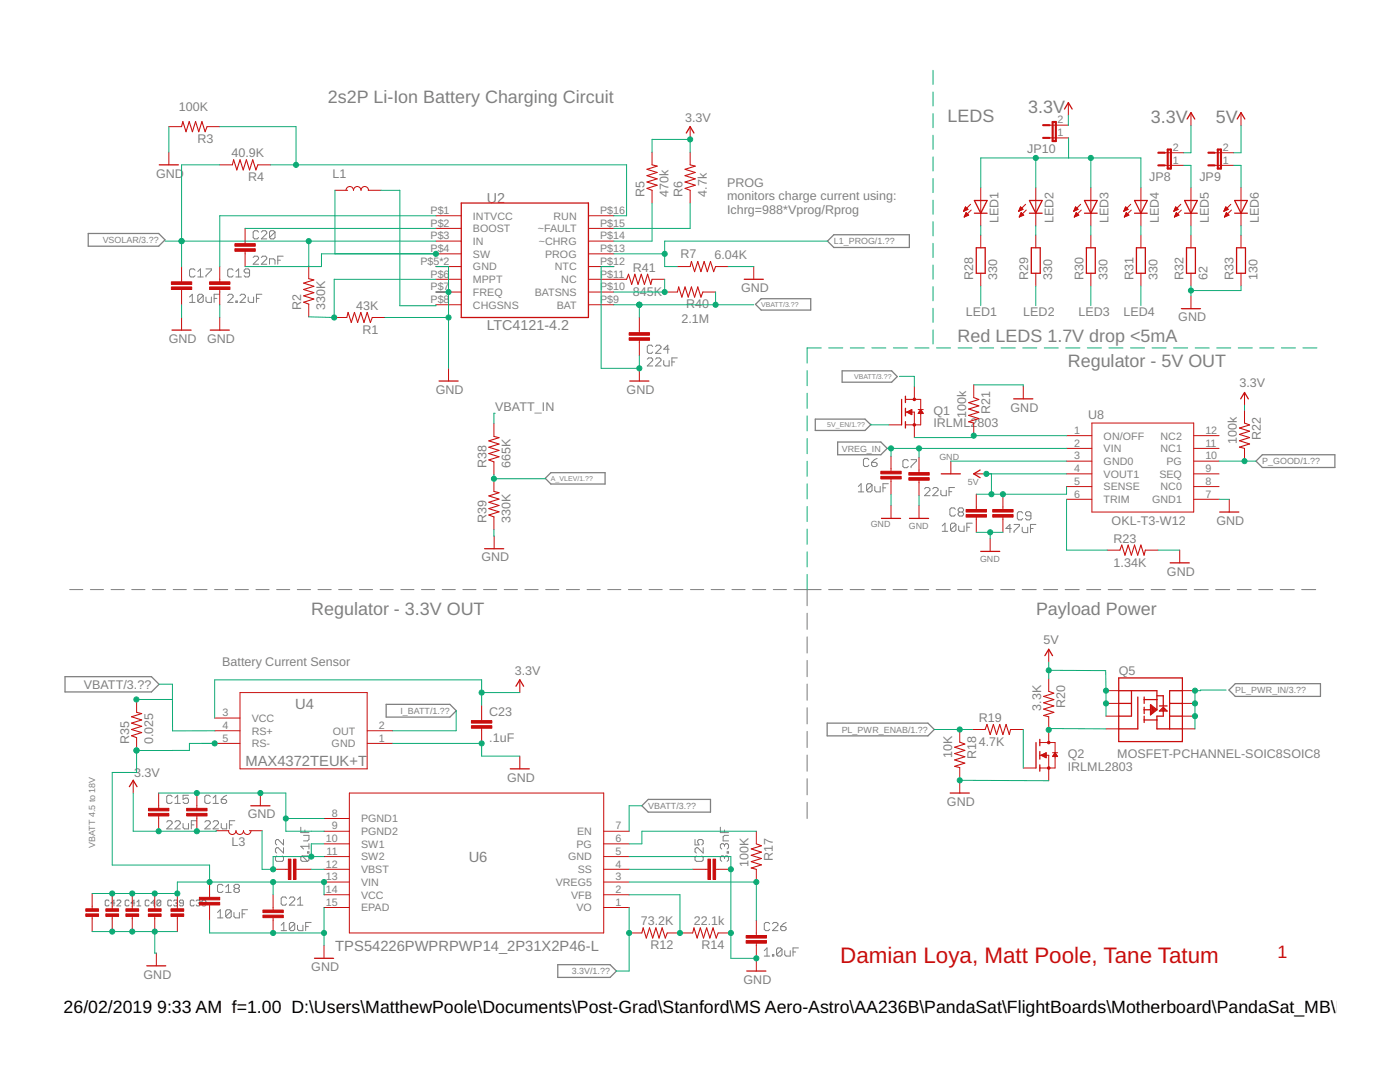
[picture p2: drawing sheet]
<svg xmlns="http://www.w3.org/2000/svg" width="279mm" height="216mm" viewBox="0 0 279 216" stroke-linecap="round" stroke-linejoin="round" font-family="sans-serif">
<g fill="none" stroke="#808080" stroke-width=".21">
<path d="M163.9 117.6h-2.8v3.3M165.4 117.6h2.8M169.7 117.6h2.8M173.9 117.6h2.8M178.2 117.6h2.8M182.5 117.6h2.8M186.8 117.6h2.8M191.1 117.6h2.8M195.4 117.6h2.8M199.7 117.6h2.8M204 117.6h2.8M208.3 117.6h2.8"/>
<path d="M212.6 117.6h2.8M216.9 117.6h2.8M221.2 117.6h2.8M225.4 117.6h2.8M229.7 117.6h2.8M234 117.6h2.8M238.3 117.6h2.8M242.6 117.6h2.8M246.9 117.6h2.8M251.2 117.6h2.8M255.5 117.6h2.8M259.8 117.6h2.8"/>
<path d="M161.1 122.4v3.2M161.1 127.1v3.2M161.1 131.8v3.2M161.1 136.5v3.2M161.1 141.2v3.2M161.1 145.9v3.3M161.1 150.7v3.2M161.1 155.4v3.2M161.1 160.1v3.2"/>
</g>
<g fill="none" stroke="#808080" stroke-width=".2">
<path d="M37.8 59.3l.6-.6v1.6M38.9 53.9l-.2-.2h-.6l-.3 .2v1.1l.3 .3h.6l.2-.3M39.5 55.3h1.1M39.5 54.2l.5-.5v1.6M40.6 59v1.1l-.3 .2h-.5l-.3-.2M40.6 59l-.3-.3h-.5l-.3 .3v1.1M40.6 59l-1.1 1.1M41.1 59.3v.8l.3 .2h.8v-1M41.1 53.7h1.1v.2l-1.1 1.1v.3M42.7 59.5h.6M43.8 58.7h-1.1v1.6M45.4 59l.3-.3h.6l.2 .3v.3l-1.1 1h1.1"/>
<path d="M46.5 53.9l-.2-.2h-.6l-.3 .2v1.1l.3 .3h.6l.2-.3M47.1 55.3h1.1M47.1 54.2l.5-.5v1.6M47.9 59l.3-.3h.5l.3 .3v.3l-1.1 1h1.1M49.5 59.3v.8l.3 .2h.8v-1M49.8 54.5h-.8l-.3-.3v-.3l.3-.2h.5l.3 .2v1.1l-.3 .3h-.5l-.3-.3M50.5 51.4l.3-.3h.5l.3 .3v.2l-1.1 1.1h1.1M51.2 59.5h.5M51.6 46.3l-.3-.3h-.5l-.3 .3v1.1l.3 .3h.5l.3-.3M52.2 51.4l.2-.3h.6l.2 .3v.2l-1 1.1h1M52.2 46.3l.2-.3h.6l.2 .3v.3l-1 1.1h1M52.3 58.7h-1.1v1.6"/>
<path d="M53.8 52.7v-1.1h.8l.3 .3v.8M54.9 46.3l-.3-.3h-.5l-.3 .3v1.1M54.9 46.3v1.1l-.3 .3h-.5l-.3-.3M54.9 46.3l-1.1 1.1M55.4 51.9h.6M56.5 51.1h-1.1v1.6M37.8 60.3h1.1M47.1 60.1h.2v.2h-.2zM129.2 71.7l.3-.3h.5l.3 .3v.2l-1.1 1.1h1.1M130.3 69.2l-.3-.3h-.5l-.3 .3v1l.3 .3h.5l.3-.3M130.8 71.7l.3-.3h.5l.3 .3v.2l-1.1 1.1h1.1M130.8 69.2l.3-.3h.5l.3 .3v.2l-1.1 1.1h1.1"/>
<path d="M132.5 71.9v.9l.2 .2h.8v-1.1M133.5 69.7h-1l.8-.8v1.6M134.1 72.2h.5M135.2 71.4h-1.1v1.6M171.3 97.1l.6-.6v1.6M171.3 98.1h1.1M173.4 91.7l-.3-.2h-.5l-.3 .2v1.1l.3 .3h.5l.3-.3M173.9 92.3h.9l.2 .2v.3l-.2 .3h-.6l-.3-.3zM174 96.8v1.1l-.2 .2h-.6l-.2-.2M174 96.8l-.2-.3h-.6l-.2 .3v1.1M174 96.8l-1 1.1M174.6 97.1v.8l.3 .2h.8v-1"/>
<path d="M175 91.5l-.5 .2-.6 .6M176.2 97.3h.6M177.3 96.5h-1.1v1.6M181.3 92l-.3-.3h-.5l-.3 .3v1.1l.3 .2h.5l.3-.2M181.8 91.7h1.1v.3l-1.1 1.1v.2M184.5 97.6l.3-.3h.5l.3 .3v.2l-1.1 1.1h1.1M186.1 97.6l.3-.3h.5l.3 .3v.2l-1.1 1.1h1.1M187.8 97.8v.8l.2 .3h.8v-1.1M189.4 98.1h.5M190.5 97.3h-1.1v1.6M13.9 117.6h2.6M18 117.6h2.7"/>
<path d="M22.2 117.6h2.6M26.3 117.6h2.6M30.4 117.6h2.7M34.6 117.6h2.6M38.7 117.6h2.6M42.8 117.6h2.6M46.9 117.6h2.7M51.1 117.6h2.6M55.2 117.6h2.6M59.3 117.6h2.7M63.5 117.6h2.6M67.6 117.6h2.6"/>
<path d="M71.7 117.6h2.7M75.9 117.6h2.6M80 117.6h2.6M84.1 117.6h2.6M88.2 117.6h2.7M92.4 117.6h2.6M96.5 117.6h2.6M100.6 117.6h2.7M104.8 117.6h2.6M108.9 117.6h2.6M113 117.6h2.7M117.2 117.6h2.6"/>
<path d="M121.3 117.6h2.6M125.4 117.6h2.6M129.5 117.6h2.7M133.7 117.6h2.6M137.8 117.6h2.6M141.9 117.6h2.7M146.1 117.6h2.6M150.2 117.6h2.6M154.3 117.6h2.7M158.5 117.6h2.6M188 104.9l.6-.5v1.6M188 106h1.1"/>
<path d="M190.7 101.6l-.3-.3h-.6l-.2 .3v1.1l.2 .3h.6l.3-.3M190.8 104.7v1l-.3 .3h-.5l-.3-.3M190.8 104.7l-.3-.3h-.5l-.3 .3v1M190.8 104.7l-1.1 1M191.3 104.9v.8l.3 .3h.8v-1.1M191.5 102.2l-.3-.3v-.3l.3-.3h.5l.3 .3v.3l-.3 .3M191.5 102.2l-.3 .2v.3l.3 .3h.5l.3-.3v-.3l-.3-.2M191.5 102.2h.5M193 105.2h.5M194 104.4h-1v1.6M201.8 105.5h-1.1l.8-.9v1.7M202.4 104.6h1.1v.3l-1.1 1.1v.3"/>
<path d="M204 105.2v.8l.3 .3h.8v-1.1M204.1 102.4l-.3-.3h-.5l-.3 .3v1.1l.3 .2h.5l.3-.2M205.7 105.5h.5M205.7 102.9h-.8l-.2-.2v-.3l.2-.3h.6l.2 .3v1.1l-.2 .2h-.6l-.2-.2M206.7 104.6h-1v1.7M34.4 159l-.3-.3h-.6l-.2 .3v1l.2 .3h.6l.3-.3M34.9 159.2l.6-.5v1.6M37.6 158.7h-1.1v.8l.6-.3h.3l.2 .3v.5l-.2 .3h-.6l-.3-.3M42 159l-.3-.3h-.6l-.2 .3v1l.2 .3h.6l.3-.3M42.5 159.2l.6-.5v1.6M44.2 159.5h.8l.2 .3v.2l-.2 .3h-.6l-.2-.3zM45.2 158.7l-.5 .3-.5 .5"/>
<path d="M21.8 179.8l-.2-.2h-.4l-.2 .2v.8l.2 .2h.4l.2-.2M23.3 179.8l.2-.2h.4l.2 .2v.2l-.8 .8h.8M25.8 179.8l-.2-.2h-.4l-.2 .2v.8l.2 .2h.4l.2-.2M27.3 180l.4-.4v1.2M29.8 179.8l-.2-.2h-.4l-.2 .2v.8l.2 .2h.4l.2-.2M32.1 179.8l-.2-.2h-.4l-.2 .2v.8M32.1 179.8v.8l-.2 .2h-.4l-.2-.2M32.1 179.8l-.8 .8M33.3 164l.2-.2h.6l.3 .2v.3l-1.1 1.1h1.1M34.2 179.8l-.1-.2h-.4l-.2 .2v.8l.2 .2h.4l.1-.2M34.6 179.8l.2-.2h.4l.2 .2-.2 .4M34.9 164l.3-.2h.5l.3 .2v.3l-1.1 1.1h1.1"/>
<path d="M34.9 160.3h1.1M36.5 164.3v.8l.3 .3h.8v-1.1M38.2 164.6h.5M38.8 179.8l-.2-.2h-.4l-.2 .2v.8l.2 .2h.4l.2-.2M39.1 179.8l.2-.2h.4l.2 .2-.2 .4M39.3 163.8h-1.1v1.6M40.9 164l.2-.2h.6l.3 .2v.3l-1.1 1.1h1.1M42.5 164l.3-.2h.5l.3 .2v.3l-1.1 1.1h1.1M42.5 160.3h1.1M44.2 164.3v.8l.2 .3h.8v-1.1M44.5 176.7l-.3-.2h-.5l-.3 .2v1.1l.3 .3h.5l.3-.3M45 178.1h1.1"/>
<path d="M45 177l.6-.5v1.6M45.8 164.6h.5M46.9 163.8h-1.1v1.6M47 177.3l-.3-.3v-.3l.3-.2h.5l.3 .2v.3l-.3 .3M47 177.3l-.3 .2v.3l.3 .3h.5l.3-.3v-.3l-.3-.2M47 177.3h.5M55.2 170.8l-.2 .2v.6l.2 .3h1.1l.3-.3v-.6l-.3-.2M56.6 167.5v1.1l-1.1-1.1h-.3l-.2 .3v.5l.2 .3M56.6 169.1v1.1l-1.1-1.1h-.3l-.2 .3v.6l.2 .2M57.2 179.3l-.3-.3h-.5l-.3 .3v1l.3 .3h.5l.3-.3M57.7 179.3l.3-.3h.5l.3 .3v.2l-1.1 1.1h1.1M59.4 179.5l.5-.5v1.6"/>
<path d="M60 165.1v1h1.7M60.3 170.8l-.3 .2v.6l.3 .3h1.1M60.3 170.8h1.1l.3 .2v.6l-.3 .3M60.3 170.8l1.1 1.1M60.6 166.7h1.1v.8l-.3 .3h-.8M60.9 165.6v.5M61.4 170h.3v.2h-.3zM61.7 168.3v1.1M61.7 168.9h-1.7l.6 .5M138.7 167.5v1.1h.8l-.3-.8 .3-.3h.6l.2 .3v.5l-.2 .3M139 170.8l-.3 .2v.6l.3 .3h1.1l.2-.3v-.6l-.2-.2M140.3 169.1v1.1l-1.1-1.1h-.2l-.3 .3v.6l.3 .2"/>
<path d="M143.8 165.1v1h1.6M144.6 171l-.3-.2h-.3l-.2 .2v.6l.2 .3M144.6 171l.3-.2h.2l.3 .2v.6l-.3 .3M144.6 168.6l-.3-.3h-.3l-.2 .3v.5l.2 .3M144.6 165.6v.5M144.6 168.6v.3M144.6 171v.3M144.6 168.6l.3-.3h.2l.3 .3v.5l-.3 .3M145.1 170h.3v.2h-.3zM145.4 166.7h-.8l-.3 .3v.8h1.1M22.9 180.2h-.7l.5-.6v1.2M26.9 180.2h-.7l.5-.6v1.2"/>
<path d="M27.3 180.8h.8M30.9 180.2h-.8l.6-.6v1.2M35 180.2h.2M35.2 180.2l.2 .2-.2 .4h-.4l-.2-.2M36.6 180.2h-.6l-.2-.2 .2-.4h.4l.2 .2v.8l-.2 .2h-.4l-.2-.2M39.5 180.2h.2M39.7 180.2l.2 .2-.2 .4h-.4l-.2-.2M40.5 180.2l-.2-.2 .2-.4h.4l.2 .2-.2 .4M40.5 180.2l-.2 .2 .2 .4h.4l.2-.2-.2-.4M40.5 180.2h.4M43.4 182.1l.6-.6v1.7M43.4 183.2h1.1"/>
<path d="M46.1 181.8v1.1l-.2 .3h-.6l-.3-.3M46.1 181.8l-.2-.3h-.6l-.3 .3v1.1M46.1 181.8l-1.1 1.1M46.7 182.1v.8l.3 .3h.8v-1.1M48.3 182.4h.6M49.4 181.5h-1.1v1.7M56.1 184.6l.5-.5v1.6M56.1 185.7h1.1M58.8 184.3v1.1l-.3 .3h-.5l-.3-.3M58.8 184.3l-.3-.2h-.5l-.3 .2v1.1M58.8 184.3l-1.1 1.1M59.4 184.6v.8l.2 .3h.9v-1.1"/>
<path d="M59.4 180.6h1.1M61 184.9h.6M62.1 184.1h-1.1v1.6M152.5 189.7l.6-.6v1.7M152.5 190.8h1.1M153.6 184.3l-.2-.2h-.6l-.3 .2v1.1l.3 .3h.6l.2-.3M154.2 190.5h.2v.3h-.2zM154.2 184.3l.2-.2h.6l.3 .2v.3l-1.1 1.1h1.1M155.8 184.9h.8l.3 .2v.3l-.3 .3h-.5l-.3-.3zM156.1 189.4v1.1l-.3 .3h-.5l-.3-.3M156.1 189.4l-.3-.3h-.5l-.3 .3v1.1M156.1 189.4l-1.1 1.1"/>
<path d="M156.6 189.7v.8l.3 .3h.8v-1.1M156.9 184.1l-.6 .2-.5 .6M158.3 189.9h.5M159.3 189.1h-1v1.7"/>
</g>
<g fill="none" stroke="#808080" stroke-width=".25">
<path d="M17.6 46.6h14.1l1.2 1.3-1.2 1.2h-14.1zM165.1 48.1l1.3-1.3h15.1v2.6h-15.1zM150.8 60.7l1.1-1.1h9.9v2.3h-9.9zM168.1 74h9.8l1.2 1.1-1.2 1.2h-9.8zM108.8 95.4l1.1-1.1h10.9v2.3h-10.9zM162.7 83.6h9.9l1.2 1.2-1.2 1.1h-9.9zM167.2 88.2h8.6l1.3 1.3-1.3 1.2h-8.6zM251.9 90.7h14.5v2.6h-14.5l-1.2-1.3zM13 135h17.2l1.5 1.5-1.5 1.6h-17.2zM245.3 137.7l1.2-1.3h17v2.6h-17zM77.1 140.5h12.7l1.3 1.3-1.3 1.3h-12.7zM165.1 144.3h20.1l1.3 1.3-1.3 1.2h-20.1z"/>
<path d="M128.1 160.8l1.3-1.3h12.4v2.6h-12.4zM111.3 192.5h10.5l1.2 1.3-1.2 1.2h-10.5z"/>
</g>
<g fill="none" stroke="#c90d0c" stroke-width=".21">
<path d="M36.2 25.3l.3-1 .6 2 .7-2 .6 2 .6-2 .7 2 .6-2 .6 2 .4-1M46.4 32.9l.2-1 .7 2 .6-2 .6 2 .7-2 .6 2 .6-2 .7 2 .4-1M130.1 32.9l1 .2-2 .7 2 .6-2 .7 2 .6-2 .6 2 .7-2 .6 1 .4M137.7 32.9l1 .2-2 .7 2 .6-2 .7 2 .6-2 .6 2 .7-2 .6 1 .4M61.6 55.6l1 .3-2 .6 2 .6-2 .7 2 .6-2 .6 2 .7-2 .6 1 .4M125.1 55.7l.3-1 .7 2 .6-2 .6 2 .7-2 .6 2 .6-2 .7 2 .2-1M135.2 58.3l.2-1 .7 2 .6-2 .7 2 .6-2 .6 2 .7-2 .6 2 .4-1M137.7 53.2l.3-1 .6 2 .7-2 .6 2 .6-2 .7 2 .6-2 .6 2 .4-1M69.2 63.4l.3-1.1 .6 2 .6-2 .7 2 .6-2 .6 2 .7-2 .6 2 .4-.9M194.3 79.3l1 .4-2 .6 2 .7-2 .6 2 .7-2 .6 2 .6-2 .7 1 .2M98.6 87.1l1 .2-2 .7 2 .6-2 .6 2 .7-2 .6 2 .6-2 .7 1 .4M98.6 98.1l1 .2-2 .7 2 .6-2 .6 2 .7-2 .6 2 .6-2 .7 1 .3"/>
<path d="M248.4 84.4l1 .4-2 .6 2 .6-2 .7 2 .6-2 .6 2 .7-2 .6 1 .3M223.5 109.8l.4-1 .6 2 .6-2 .7 2 .6-2 .7 2 .6-2 .6 2 .3-1M209.3 137.9l1 .4-2 .7 2 .6-2 .6 2 .7-2 .6 2 .6-2 .7 1 .2M27.3 142.1l1 .3-2.1 .6 2.1 .7-2.1 .6 2.1 .6-2.1 .7 2.1 .6-2.1 .6 1.1 .4M191.5 148.1l1.1 .4-2.1 .6 2.1 .6-2.1 .7 2.1 .6-2.1 .6 2.1 .7-2.1 .6 1 .3M196.6 145.6l.4-1.1 .6 2.1 .6-2.1 .7 2.1 .6-2.1 .7 2.1 .6-2.1 .6 2.1 .3-1M150.9 168.4l1.1 .4-2.1 .6 2.1 .6-2.1 .7 2.1 .6-2.1 .6 2.1 .7-2.1 .6 1 .3M128.1 186.2l.3-1.1 .6 2.1 .6-2.1 .7 2.1 .6-2.1 .6 2.1 .6-2.1 .7 2.1 .4-1M138.2 186.2l.3-1.1 .6 2.1 .7-2.1 .6 2.1 .6-2.1 .7 2.1 .6-2.1 .6 2.1 .4-1"/>
</g>
<g fill="none" stroke="#c90d0c" stroke-width=".2">
<path d="M33.7 30.4v2.5M33.7 25.3h2.5M41.3 25.3h2.6M43.9 32.9h2.5M51.5 32.9h2.5M66.8 38h2.6M69 38a.75 .75 0 0 1 .8-.8 .75 .75 0 0 1 .7 .8 .75 .75 0 0 1 .8-.8 .75 .75 0 0 1 .8 .8 .75 .75 0 0 1 .7-.8 .75 .75 0 0 1 .8 .8M73.5 38h2.5M130.1 30.4v2.5M130.1 38v2.5M137.7 25.3v2.5M137.7 30.4v2.5"/>
<path d="M137.7 38v2.5M195.7 37.5v7.6M206.7 37.5v7.6M209.4 27.5h3.9M209.4 25h3.9M213.2 20.5v2.5M217.7 37.5v7.6M227.7 37.5v7.6M232.4 33h3.8M232.4 30.5h3.8M237.7 22.5v2.5M237.7 37.5v7.6"/>
<path d="M242.4 33h3.8M242.4 30.5h3.8M247.7 22.5v2.5M247.7 37.5v7.6M36.2 53.2v3M36.2 57.8v3M43.9 53.2v3M43.9 57.8v3M48.9 45.6v3M48.9 50.1v3.1M61.6 53.1v2.5M87 43.1h5.1"/>
<path d="M87 45.6h5.1M87 48.1h5.1M87 50.7h5.1M87 53.2h5.1M87 55.7h5.1M87 58.3h5.1M117.4 43.1h5.1M117.4 45.6h5.1M117.4 48.1h5.1M117.4 50.7h5.1M117.4 53.2h5.1M117.4 55.7h7.7"/>
<path d="M117.4 58.3h5.1M130.1 55.7h2.6M132.7 58.3h2.5M135.2 53.2h2.5M140.3 58.3h2.5M142.8 53.2h2.6M150.4 53.2v2.5M192.3 42.1h.2M192.4 42h.4M192.4 41.8h.7M192.4 43.3h.1M192.5 41.7h.6"/>
<path d="M192.5 43.2h.3M192.5 43h.5M192.6 41.6h.4M192.6 41.5h.3M192.6 42.9h.7M192.6 41.4h.2M192.6 42.8h.6M192.7 41.3l.5 .5-.9 .4zM192.7 42.7h.4M192.7 42.6h.3M192.8 42.4h.1M193.3 42.9l-.5-.5-.4 .9"/>
<path d="M193.3 42.9l-.9 .4M193.7 40.8l-1.4 1.4M193.8 41.9l-1.4 1.4M195.7 46.9v2.5M195.7 54.5v2.6M203.3 42.1h.2M203.4 42h.4M203.4 41.8h.6M203.4 43.3h.1M203.5 41.7h.6M203.5 43.2h.3M203.5 41.6h.5"/>
<path d="M203.5 43h.5M203.6 41.5h.3M203.6 42.9h.7M203.6 42.8h.6M203.6 41.4h.2M203.7 41.3l.5 .5-.9 .4zM203.7 42.7h.4M203.7 42.6h.2M203.8 42.4h.1M204.3 42.9l-.5-.5-.4 .9M204.3 42.9l-.9 .4M204.7 40.8l-1.4 1.4"/>
<path d="M204.8 41.9l-1.4 1.4M206.7 46.9v2.5M206.7 54.5v2.6M214.3 42.1h.2M214.4 42h.4M214.4 41.8h.6M214.4 43.3h.1M214.5 41.7h.6M214.5 43.2h.2M214.5 41.6h.5M214.5 43h.5M214.6 41.5h.3"/>
<path d="M214.6 42.9h.7M214.6 41.4h.1M214.6 42.8h.6M214.7 41.3l.5 .5-.9 .4zM214.7 42.7h.4M214.7 42.6h.2M214.8 42.4h.1M215.3 42.9l-.5-.5-.4 .9M215.3 42.9l-.9 .4M215.7 40.8l-1.4 1.4M215.8 41.9l-1.4 1.4M217.7 46.9v2.5"/>
<path d="M217.7 54.5v2.6M224.3 42.1h.2M224.4 42h.3M224.4 41.8h.6M224.4 43.3h.1M224.5 41.7h.6M224.5 43.2h.2M224.5 41.6h.5M224.5 43h.5M224.6 41.5h.3M224.6 42.9h.7M224.6 41.4h.1"/>
<path d="M224.6 42.8h.6M224.6 41.3l.5 .5-.8 .4zM224.7 42.7h.3M224.7 42.6h.2M224.8 42.4h.1M225.3 42.9l-.5-.5-.4 .9M225.3 42.9l-.9 .4M225.7 40.8l-1.4 1.4M225.8 41.9l-1.4 1.4M227.7 46.9v2.5M227.7 54.5v2.6M234.3 42.1h.2"/>
<path d="M234.4 42h.3M234.4 41.8h.6M234.4 43.3h.1M234.4 41.7h.7M234.4 43.2h.3M234.5 41.6h.5M234.5 43h.5M234.5 41.5h.3M234.5 42.9h.8M234.6 41.4h.1M234.6 42.8h.6M234.6 41.3l.5 .5-.8 .4z"/>
<path d="M234.7 42.7h.3M234.7 42.6h.2M234.8 42.4h.1M235.3 42.9l-.5-.5-.4 .9M235.3 42.9l-.9 .4M235.6 40.8l-1.3 1.4M235.8 41.9l-1.4 1.4M237.7 46.9v2.5M237.7 54.5v2.6M237.7 59.1v2.5M244.3 42.1h.2M244.3 42h.4"/>
<path d="M244.4 41.8h.6M244.4 43.3h.1M244.4 41.7h.7M244.4 43.2h.3M244.5 41.6h.5M244.5 43h.5M244.5 41.5h.3M244.5 42.9h.8M244.6 41.4h.1M244.6 42.8h.6M244.6 41.3l.5 .5-.9 .4zM244.6 42.7h.4"/>
<path d="M244.7 42.6h.2M244.8 42.4h.1M245.3 42.9l-.5-.5-.4 .9M245.3 42.9l-.9 .4M245.6 40.8l-1.4 1.4M245.8 41.9l-1.4 1.4M247.7 46.9v2.5M247.7 54.5v2.6M36.2 63.4v2.5M43.9 63.4v2.5M61.6 60.7v2.5M66.7 63.4h2.5"/>
<path d="M74.3 63.4h2.5M87 60.8h5.1M89.5 73.5v2.5M117.4 60.8h5.1M127.6 63.4v3M127.6 67.9v3.1M127.6 73.5v2.5M180.7 79.7h3v5.1h-3M182.5 77.2v2.5M194.3 76.8v2.5M204.2 77v2.6M248.4 78.3v2.6"/>
<path d="M98.6 84.5v2.6M98.6 92.2v2.5M98.6 95.5v2.6M177.4 84.8h2.5M177.8 91v3M177.8 95.6v3M180.7 82.2h1.8v5.1M181 82.2l1-.5v1zM181 82.2h1M181.1 82.3h.9M181.3 82.1h.7M181.4 82.4h.6"/>
<path d="M181.5 82h.5M181.6 82.6h.4M181.8 81.8h.2M181.8 82.7h.2M183.2 81.7h1.1M183.3 82.4h.9M183.4 82.3h.7M183.4 91.2v3.1M183.4 95.8v3.1M183.4 82.2h.7M183.5 82.1h.5M183.6 82h.3"/>
<path d="M183.7 81.8h.1M183.7 81.7l.6 .8h-1.1zM189.8 92v2.6M194.3 94.6h2.5M194.3 84.4v2.5M194.8 98.6v3.1M200.2 98.6v3.1M212.9 86.9h5M212.9 89.5h5M212.9 92h5M212.9 94.6h5M212.9 97.1h5"/>
<path d="M212.9 99.6h5M217.9 84.4h20.3v17.8h-20.3zM238.2 86.9h5.1M238.2 89.5h5.1M238.2 92h5.1M238.2 94.6h5.1M238.2 97.1h5.1M238.2 99.6h5.1M245.3 99.6v2.6M248.4 81.9v2.5M248.4 89.5v2.5M98.6 103.1v2.6"/>
<path d="M98.6 107v2.5M177.8 100.9v2.5M183.4 100.9v2.5M194.8 103.2v3M197.6 107.5v2.5M200.2 103.2v3M221 109.8h2.5M228.6 109.8h2.5M235.4 109.8v2.5M27.3 139.6v2.5M47.9 138.2h25.4v15.2h-25.4zM103.7 135.7v2.5"/>
<path d="M209.3 129.6v2.5M209.3 135.4v2.5M220.7 137.8h2.6M236 137.8h2.5M26.6 155.7v2.5M27.3 147.2v2.5M31.7 158.2v3.1M39.3 158.2v3.1M42.8 148.3h5.1M42.8 145.8h5.1M42.8 143.3h5.1M52 158.2v2.6"/>
<path d="M69.7 158.2h50.8v28h-50.8zM73.3 148.3h5.1M73.3 145.8h5.1M96.1 140.7v3.1M96.1 145.3v3M103.7 150.9v2.5M191.5 145.6v2.5M191.5 153.2v5M194.1 145.6h2.5M201.7 145.6h2.5M204.2 153.2h2.6M207.5 150.7h1.8v5.1"/>
<path d="M207.5 148.2h3.1v5h-3.1M207.8 150.7l1-.5v1zM207.9 150.8h.9M207.9 150.6h.9M208.1 150.9h.7M208.2 150.5h.6M208.4 151h.4M208.4 150.4h.4M208.6 151.1h.2M208.6 150.3h.2M209.3 143v2.6M209.3 145.6v2.6"/>
<path d="M210.1 150.2h1M210.1 150.9h.9M210.2 150.8h.7M210.3 150.6h.6M210.4 150.5h.4M210.4 150.4h.3M210.5 150.3h.1M210.6 150.2l.5 .8h-1zM220.7 145.4h2.6M220.7 142.9h2.6M220.7 140.4h2.6M236 145.4h2.5"/>
<path d="M236 142.9h2.5M236 140.4h2.5M18.4 178.3v3.3M22.4 178.3v3.3M26.4 178.3v3.3M30.9 178.3v3.3M31.7 162.8v3.1M35.4 178.3v3.3M39.3 162.8v3.1M41.8 176v3M43.1 165.8h2.6M45.6 165.8a.74 .74 0 0 0 .8 .7 .74 .74 0 0 0 .7-.7 .75 .75 0 0 0 .7 .7 .75 .75 0 0 0 .8-.7 .75 .75 0 0 0 .8 .7 .75 .75 0 0 0 .7-.7"/>
<path d="M49.8 165.8h2.5M54.5 173.5h3.1M54.5 178.5v3.1M59.1 173.5h3M64.7 178.5h5M64.7 176h5M64.7 173.5h5M64.7 170.9h5M64.7 168.4h5M64.7 165.9h5M64.7 163.3h5M120.5 178.5h5.1"/>
<path d="M120.5 176h5.1M120.5 173.5h5.1M120.5 170.9h5.1M120.5 168.4h5.1M120.5 165.9h5.1M138.2 173.5h3.1M142.8 173.5h3.1M150.9 165.9v2.5M150.9 173.5v2.5M18.4 182.6v3.3M22.4 182.6v3.3M26.4 182.6v3.3"/>
<path d="M30.9 182.6v3.3M31.2 190.2v2.5M35.4 182.6v3.3M41.8 180.6v3M54.5 183.1v3.1M64.7 181.1h5M64.7 188.7v2.5M120.5 181.1h5.1M125.6 186.2h2.5M133.2 186.2h5M143.3 186.2h2.6M150.9 183.6v3.1"/>
<path d="M150.9 188.2v5.6"/>
</g>
<g fill="none" stroke="#c90d0c" stroke-width=".25">
<path d="M31.8 32.9h3.8M137 26.5l.7-1.2 .8 1.2M212.4 21.8l.8-1.3 .8 1.3M236.9 23.7l.8-1.2 .7 1.2M246.9 23.7l.8-1.2 .7 1.2M92.1 40.5h25.3v22.9h-25.3zM148.5 55.7h3.8M194.5 40h2.5l-1.3 2.5zM194.5 42.5h2.5M194.8 49.4h1.8v5.1h-1.8zM205.4 42.5h2.6M205.4 40h2.6l-1.3 2.5z"/>
<path d="M205.8 49.4h1.8v5.1h-1.8zM216.4 42.5h2.6M216.4 40h2.6l-1.3 2.5zM216.8 49.4h1.8v5.1h-1.8zM226.4 42.5h2.6M226.4 40h2.6l-1.3 2.5zM226.8 49.4h1.8v5.1h-1.8zM236.4 42.5h2.6M236.4 40h2.6l-1.3 2.5zM236.8 49.4h1.8v5.1h-1.8zM246.4 42.5h2.5M246.4 40h2.5l-1.2 2.5z"/>
<path d="M246.8 49.4h1.8v5.1h-1.8zM34.3 65.9h3.8M42 65.9h3.8M87.6 76h3.8M125.7 76h3.8M179.9 79.7v5.1M180.7 79.1v1.2M202.3 79.6h3.8M235.8 61.6h3.8M247.6 79.6l.8-1.3 .7 1.3M180.7 81.5v1.5M180.7 84.1v1.3"/>
<path d="M187.9 94.6h3.8M195.6 93.8l-1.3 .8 1.3 .7M96.7 109.5h3.8M175.9 103.4h3.8M181.5 103.4h3.8M195.7 110h3.8M233.5 112.3h3.8M243.4 102.2h3.8M103 136.9l.7-1.2 .8 1.2M208.5 130.8l.8-1.2 .8 1.2M223.3 135.3h12.7v12.7h-12.7zM223.3 137.8h7.6v3.8"/>
<path d="M225.8 137.8v5.1h-2.5M227.1 139.1v6.3h-3.8M228.3 139.1v1.3M228.3 139.6h2.6M230.9 138.8h1.3v2.1M236 137.8h-2.6v7.6M25.8 157l.8-1.3 .7 1.3M101.8 153.4h3.8M189.6 158.2h3.8M206.8 148.2v5M207.5 147.5v1.3M207.5 149.9v1.6"/>
<path d="M207.5 152.6v1.3M223.3 140.4h2.5M228.3 141.1v1.3M228.3 142.9v1.3M228.3 143.7h2.6M228.3 141.6h1.3M229.6 140.6l1.3 1-1.3 1zM229.6 140.9l1 .7M229.7 142.3l.1 .1M229.7 141.4l.7 .5M229.8 141.2l.7 .6M229.8 141.6l.5 .4"/>
<path d="M229.8 142.1l.2 .1M229.8 141.9l.3 .2M231.4 140.9h1.5M231.8 141.7h.8M232 141.5h.4M232.1 141.4h.2M232.2 141.9v1h-1.3v2.5h5.1M232.2 141.1l.7 .8h-1.5zM233.4 140.4h2.6M233.4 142.9h2.6M50.1 160.8h3.8M29.3 192.7h3.8"/>
<path d="M62.8 191.2h3.8M149 193.8h3.8"/>
</g>
<g fill="#c90d0c" stroke="#c90d0c" stroke-width=".2">
<path d="M94.1 144.8h4v.5h-4z"/>
<path d="M94.1 143.8h4v.5h-4z"/>
<path d="M37.3 162.3h4v.5h-4z"/>
<path d="M37.3 161.3h4v.5h-4z"/>
<path d="M29.6 162.3h4.1v.5h-4.1z"/>
<path d="M29.6 161.3h4.1v.5h-4.1z"/>
<path d="M58.6 171.4h.5v4.1h-.5z"/>
<path d="M57.6 171.4h.5v4.1h-.5z"/>
<path d="M39.8 180.1h4.1v.5h-4.1z"/>
<path d="M39.8 179h4.1v.6h-4.1z"/>
<path d="M142.3 171.4h.5v4.1h-.5z"/>
<path d="M141.3 171.4h.5v4.1h-.5z"/>
<path d="M148.9 187.7h4.1v.5h-4.1z"/>
<path d="M148.9 186.7h4.1v.5h-4.1z"/>
<path d="M52.5 182.6h4v.5h-4z"/>
<path d="M52.5 181.6h4v.5h-4z"/>
<path d="M175.8 95.1h4.1v.5h-4.1z"/>
<path d="M175.8 94h4.1v.6h-4.1z"/>
<path d="M181.4 95.3h4v.5h-4z"/>
<path d="M181.4 94.3h4v.5h-4z"/>
<path d="M192.8 102.7h4.1v.5h-4.1z"/>
<path d="M192.8 101.7h4.1v.5h-4.1z"/>
<path d="M198.1 102.7h4.1v.5h-4.1z"/>
<path d="M198.1 101.7h4.1v.5h-4.1z"/>
<path d="M34.2 57.3h4.1v.5h-4.1z"/>
<path d="M34.2 56.2h4.1v.5h-4.1z"/>
<path d="M41.8 57.3h4.1v.5h-4.1z"/>
<path d="M41.8 56.2h4.1v.5h-4.1z"/>
<path d="M46.9 49.6h4v.5h-4z"/>
<path d="M46.9 48.6h4v.5h-4z"/>
<path d="M125.6 67.4h4v.5h-4z"/>
<path d="M125.6 66.4h4v.5h-4z"/>
<path d="M34.1 182.4h2.6v.5h-2.6z"/>
<path d="M34.1 181.3h2.6v.5h-2.6z"/>
<path d="M29.6 182.4h2.6v.5h-2.6z"/>
<path d="M29.6 181.3h2.6v.5h-2.6z"/>
<path d="M25.1 182.4h2.6v.5h-2.6z"/>
<path d="M25.1 181.3h2.6v.5h-2.6z"/>
<path d="M21.1 182.4h2.6v.5h-2.6z"/>
<path d="M21.1 181.3h2.6v.5h-2.6z"/>
<path d="M17.1 182.4h2.6v.5h-2.6z"/>
<path d="M17.1 181.3h2.6v.5h-2.6z"/>
</g>
<g fill="#c90d0c" stroke="#c90d0c" stroke-width=".2">
<circle cx="209.3" cy="153.2" r=".25"/>
<circle cx="209.3" cy="148.2" r=".25"/>
<circle cx="182.5" cy="84.8" r=".25"/>
<circle cx="182.5" cy="79.7" r=".25"/>
</g>
<path d="M208.2 27.5h1.2M208.2 25h1.2M210.1 24.3h.6v3.9h-.6zM231.2 33h1.2M231.2 30.5h1.2M233 29.8h.7v3.8h-.7zM241.2 33h1.2M241.2 30.5h1.2M243 29.8h.7v3.8h-.7z" fill="none" stroke="#c90d0c" stroke-width=".42"/>
<g fill="none" stroke="#0dab76" stroke-width=".2">
<path d="M186.2 14v2.8M186.2 18.4v2.8M33.7 25.3v5.1M43.9 32.9h-7.7v20.3M43.9 25.3h15.2v7.6M54 32.9h71.1v10.2h-2.6M66.8 38v12.7M76 38h3.8v23h7.2v-.2M130.1 30.4v-2.6h7.6v2.6M186.2 22.7v2.8M186.2 27v2.8M186.2 31.3v2.8"/>
<path d="M186.2 35.6v2.8M186.2 39.9v2.9M195.7 37.5v-6h32v6M206.7 31.5v6M213.2 23l.1 2M213.3 27.5v4M217.7 31.5v6M236.2 33h1.5v4.5M237.7 25v5.5h-1.5M246.2 33h1.5v4.5M247.7 25v5.5h-1.5M32.9 48.1h54.1"/>
<path d="M48.9 45.6h38.1M61.6 48.1v5M87 50.7h-22.8v2.5h-15.3M87 53.2h2.5v20.3M87 43.1h-43.1v10.1M87 58.3h2.5M87 55.7h-20.3v7.7l-5.1-.2M122.5 53.2h-2.5v20.3h7.6v-2.5M122.5 50.7h10.2M130.1 40.5v7.6h-7.6M132.7 55.7v2.6h-10.2M137.7 40.5v5.1h-15.2"/>
<path d="M142.8 58.3v2.5M145.4 53.2h5M165.1 48.1h-32.4v5.1h2.5M186.2 44.2v2.9M186.2 48.6v2.8M186.2 52.9v2.8M186.2 57.2v2.8M195.7 45.1v1.8M195.7 57.1v3.9M206.7 45.1v1.8M206.7 57.1v3.9M217.7 45.1v1.8"/>
<path d="M217.7 57.1v3.9M227.7 45.1v1.8M227.7 57.1v3.9M237.7 45.1v1.8M237.7 57.1v2M247.7 57.1v.9h-10M247.7 45.1v1.8M36.2 60.8v2.6M43.9 60.8v2.6M76.8 63.4h12.7M122.5 60.8h27.9M127.6 60.8v2.6"/>
<path d="M161.1 74v3M161.1 78.5v3M163.9 69.4h-2.8v3.1M165.4 69.4h2.8M169.7 69.4h2.8M174 69.4h2.8M178.3 69.4h2.8M179.5 75.1h3v2.1M182.6 69.4h2.8M186.2 61.5v2.8M186.2 65.8v2.8M186.9 69.4h2.8"/>
<path d="M191.2 69.4h2.8M194.3 76.8h9.9v.2M195.5 69.4h2.8M199.8 69.4h2.8M204.1 69.4h2.8M208.4 69.4h2.8M212.7 69.4h2.8M217 69.4h2.8M221.3 69.4h2.8M225.6 69.4h2.8M229.9 69.4h2.8M234.2 69.4h2.8"/>
<path d="M238.5 69.4h2.8M242.8 69.4h2.8M247.1 69.4h2.8M251.4 69.4h2.8M255.7 69.4h2.8M260 69.4h2.8M98.6 94.7v.8l10.2-.1M98.8 82.5h-.2v2M161.1 83v3M161.1 87.5v3M161.1 92v3M161.1 96.5v3.1"/>
<path d="M173.8 84.6v.2h3.6M177.1 89.5h35.8M177.8 89.5v1.5M177.8 98.6v2.3M183.4 89.5v1.7M183.4 98.9v2M189.8 92h23.1M196.8 94.6h16.1M197.9 94.6v4M212.9 99.6v10.2h8.1M212.9 86.9h-18.6v.4h-11.8M212.9 97.1v1.5h-18.1"/>
<path d="M243.3 92h7.4M243.3 99.6h2M248.4 80.9v1M98.6 105.7v1.3M161.1 101.1v3M161.1 105.6v3M161.1 110.1v3M161.1 114.6v3M194.8 106.2h5.4M197.6 106.2v1.3M231.1 109.8h4.3M27.2 139.6h7.2v6.2h8.4"/>
<path d="M27.2 139.6h.1M31.8 136.5h2.6v3.1M96.1 138.2h7.6M209.3 132.1v3.3M209.3 133.8h11.4v9.1M244.7 137.7h-5.1v.1h-1.1v7.6M26.6 158.2v7.7h16.5v-.1M27.2 149.7l.1 4.4h-4.9v18.5h19.4v3.4M27.2 149.7h.1M31.7 158.2h25.3v7.7h7.7M42.8 148.3h-5v1.4h-10.6M78.4 148.3h17.7v2.6h7.6"/>
<path d="M91 141.8v4h-12.6M96.1 140.7v-5h-53.3v7.6M186.5 145.6h7.6M191.5 155.7l17.8 .1M204.2 145.6v7.6M220.7 145.4h-11.4v.2M18.4 178.3h17v-2.3h29.3v2.5M52.3 165.8v7.7h2.2v-2.6h10.2M54.5 176v2.5M57 163.3h7.7M62.1 173.5h2.6M64.7 168.4h-2.6v2.5"/>
<path d="M125.6 170.9h20.3v20.3h5M125.6 176h25.3v7.6M125.6 173.5h12.6M125.6 178.5h10.1v7.7M128.1 160.8h-2.5v5.1M150.9 165.9h-22.8v2.5h-2.5M18.4 185.9h17M30.9 185.9v4.3h.3M41.8 183.6v2.6h22.9M64.7 181.1v7.6M125.6 181.1v12.7h-2.6"/>
</g>
<g fill="#0dab76" stroke="#0dab76" stroke-width=".2">
<circle cx="96.1" cy="148.3" r=".51"/>
<circle cx="145.9" cy="186.2" r=".51"/>
<circle cx="145.9" cy="173.5" r=".51"/>
<circle cx="150.9" cy="191.2" r=".51"/>
<circle cx="64.7" cy="186.2" r=".51"/>
<circle cx="54.5" cy="186.2" r=".51"/>
<circle cx="57" cy="163.3" r=".51"/>
<circle cx="39.3" cy="158.2" r=".51"/>
<circle cx="52" cy="158.2" r=".51"/>
<circle cx="191.5" cy="155.7" r=".51"/>
<circle cx="197.6" cy="106.2" r=".51"/>
<circle cx="127.6" cy="73.5" r=".51"/>
<circle cx="89.5" cy="58.3" r=".51"/>
<circle cx="89.5" cy="63.4" r=".51"/>
<circle cx="22.4" cy="185.9" r=".51"/>
<circle cx="26.4" cy="185.9" r=".51"/>
<circle cx="30.9" cy="185.9" r=".51"/>
<circle cx="237.7" cy="58" r=".51"/>
<circle cx="41.8" cy="176" r=".51"/>
<circle cx="64.7" cy="176" r=".51"/>
<circle cx="54.5" cy="176" r=".51"/>
<circle cx="22.4" cy="178.3" r=".51"/>
<circle cx="26.4" cy="178.3" r=".51"/>
<circle cx="30.9" cy="178.3" r=".51"/>
<circle cx="35.4" cy="178.3" r=".51"/>
<circle cx="42.8" cy="148.3" r=".51"/>
<circle cx="27.2" cy="149.8" r=".51"/>
<circle cx="27.3" cy="149.7" r=".51"/>
<circle cx="183.4" cy="89.5" r=".51"/>
<circle cx="177.8" cy="89.5" r=".51"/>
<circle cx="96.1" cy="138.2" r=".51"/>
<circle cx="31.7" cy="165.9" r=".51"/>
<circle cx="39.3" cy="165.9" r=".51"/>
<circle cx="125.6" cy="186.2" r=".51"/>
<circle cx="137.7" cy="27.8" r=".51"/>
<circle cx="209.3" cy="145.6" r=".51"/>
<circle cx="191.5" cy="145.6" r=".51"/>
<circle cx="27.2" cy="139.6" r=".51"/>
<circle cx="127.6" cy="60.8" r=".51"/>
<circle cx="142.8" cy="60.8" r=".51"/>
<circle cx="62.1" cy="170.9" r=".51"/>
<circle cx="54.5" cy="173.5" r=".51"/>
<circle cx="150.9" cy="176" r=".51"/>
<circle cx="135.7" cy="186.2" r=".51"/>
<circle cx="238.5" cy="142.9" r=".51"/>
<circle cx="238.5" cy="140.4" r=".51"/>
<circle cx="238.5" cy="137.8" r=".51"/>
<circle cx="194.3" cy="86.9" r=".51"/>
<circle cx="248.4" cy="92" r=".51"/>
<circle cx="197.9" cy="98.6" r=".51"/>
<circle cx="200.2" cy="98.6" r=".51"/>
<circle cx="196.8" cy="94.6" r=".51"/>
<circle cx="220.7" cy="140.4" r=".51"/>
<circle cx="220.7" cy="137.8" r=".51"/>
<circle cx="209.3" cy="133.8" r=".51"/>
<circle cx="59.1" cy="32.9" r=".51"/>
<circle cx="87" cy="50.7" r=".51"/>
<circle cx="132.7" cy="50.7" r=".51"/>
<circle cx="66.7" cy="63.4" r=".51"/>
<circle cx="61.6" cy="48.1" r=".51"/>
<circle cx="36.2" cy="48.1" r=".51"/>
<circle cx="132.7" cy="58.3" r=".51"/>
<circle cx="206.7" cy="31.5" r=".51"/>
<circle cx="217.7" cy="31.5" r=".51"/>
<circle cx="98.6" cy="95.5" r=".51"/>
</g>
<text font-size="4.5" fill="#c90d0c" x="167.7" y="192.2">Damian Loya, Matt Poole, Tane Tatum</text>
<g font-size="3.6" fill="#808080">
<text x="65.4" y="20.5">2s2P Li-Ion Battery Charging Circuit</text>
<text x="205.2" y="22.5">3.3V</text>
<text x="189.1" y="24.3">LEDS</text>
<text x="229.7" y="24.5">3.3V</text>
<text x="242.7" y="24.5">5V</text>
<text x="191.1" y="68.2">Red LEDS 1.7V drop &lt;5mA</text>
<text x="213.1" y="73.2">Regulator - 5V OUT</text>
<text x="62.1" y="122.7">Regulator - 3.3V OUT</text>
<text x="206.8" y="122.7">Payload Power</text>
</g>
<text font-size="3.6" fill="#c90d0c" x="255" y="191.2">1</text>
<g font-size="3.5">
<text x="12.7" y="202.2">26/02/2019</text>
<text x="31.4" y="202.2">9:33 AM f=1.00 D:\Users\MatthewPoole\Documents\Post-Grad\Stanford\MS Aero-Astro\AA236B\PandaSat\FlightBoards\Motherboard\PandaSat_MB\MB_2.sch</text>
</g>
<g font-size="2.9" fill="#808080">
<text x="97.1" y="40.5">U2</text>
<text x="97.1" y="65.9">LTC4121-4.2</text>
<text x="58.9" y="141.5">U4</text>
<text x="49" y="152.9">MAX4372TEUK+T</text>
<text x="93.5" y="172">U6</text>
<text x="66.9" y="189.7">TPS54226PWPRPWP14_2P31X2P46-L</text>
</g>
<g font-size="2.5" fill="#808080">
<text x="35.7" y="22.2">100K</text>
<text x="39.4" y="28.6">R3</text>
<text x="136.7" y="24.3">3.3V</text>
<text x="31.2" y="35.4">GND</text>
<text x="46.2" y="31.4">40.9K</text>
<text x="66.4" y="35.4">L1</text>
<text x="205" y="30.6">JP10</text>
<text x="49.5" y="36.2">R4</text>
<text x="128.6" y="39.2" transform="rotate(-90 128.6 39.2)">R5</text>
<text x="133.4" y="39.2" transform="rotate(-90 133.4 39.2)">470k</text>
<text x="136.2" y="39.2" transform="rotate(-90 136.2 39.2)">R6</text>
<text x="141" y="39.2" transform="rotate(-90 141 39.2)">4.7k</text>
<text x="145.1" y="37.3">PROG</text>
<text x="145.1" y="40">monitors charge current using:</text>
<text x="229.4" y="36.1">JP8</text>
<text x="239.4" y="36.1">JP9</text>
<text x="145.1" y="42.7">Ichrg=988*Vprog/Rprog</text>
<text x="199.3" y="44.6" transform="rotate(-90 199.3 44.6)">LED1</text>
<text x="210.3" y="44.6" transform="rotate(-90 210.3 44.6)">LED2</text>
<text x="221.3" y="44.6" transform="rotate(-90 221.3 44.6)">LED3</text>
<text x="231.2" y="44.6" transform="rotate(-90 231.2 44.6)">LED4</text>
<text x="241.2" y="44.6" transform="rotate(-90 241.2 44.6)">LED5</text>
<text x="251.2" y="44.6" transform="rotate(-90 251.2 44.6)">LED6</text>
<text x="135.8" y="51.4">R7</text>
<text x="142.6" y="51.7">6.04K</text>
<text x="126.3" y="59">845K</text>
<text x="126.3" y="54.2">R41</text>
<text x="147.9" y="58.3">GND</text>
<text x="194.2" y="55.8" transform="rotate(-90 194.2 55.8)">R28</text>
<text x="199" y="55.8" transform="rotate(-90 199 55.8)">330</text>
<text x="205.2" y="55.8" transform="rotate(-90 205.2 55.8)">R29</text>
<text x="210" y="55.8" transform="rotate(-90 210 55.8)">330</text>
<text x="216.2" y="55.8" transform="rotate(-90 216.2 55.8)">R30</text>
<text x="221" y="55.8" transform="rotate(-90 221 55.8)">330</text>
<text x="226.2" y="55.8" transform="rotate(-90 226.2 55.8)">R31</text>
<text x="231" y="55.8" transform="rotate(-90 231 55.8)">330</text>
<text x="236.2" y="55.8" transform="rotate(-90 236.2 55.8)">R32</text>
<text x="241" y="55.8" transform="rotate(-90 241 55.8)">62</text>
<text x="246.2" y="55.8" transform="rotate(-90 246.2 55.8)">R33</text>
<text x="251" y="55.8" transform="rotate(-90 251 55.8)">130</text>
<text x="60.1" y="62" transform="rotate(-90 60.1 62)">R2</text>
<text x="64.9" y="62" transform="rotate(-90 64.9 62)">330K</text>
<text x="71.1" y="61.8">43K</text>
<text x="136" y="64.4">2.1M</text>
<text x="136.9" y="61.5">R40</text>
<text x="192.7" y="63">LED1</text>
<text x="204.2" y="63">LED2</text>
<text x="215.2" y="63">LED3</text>
<text x="224.2" y="63">LED4</text>
<text x="235.1" y="64.1">GND</text>
<text x="33.7" y="68.4">GND</text>
<text x="41.3" y="68.4">GND</text>
<text x="72.4" y="66.6">R1</text>
<text x="247.4" y="77.3">3.3V</text>
<text x="87" y="78.6">GND</text>
<text x="98.8" y="82">VBATT_IN</text>
<text x="125" y="78.6">GND</text>
<text x="186.3" y="82.7">Q1</text>
<text x="192.8" y="83.5" transform="rotate(-90 192.8 83.5)">100k</text>
<text x="197.6" y="82.7" transform="rotate(-90 197.6 82.7)">R21</text>
<text x="201.7" y="82.1">GND</text>
<text x="217.2" y="83.6">U8</text>
<text x="186.3" y="85.3">IRLML2</text>
<text x="195" y="85.3">803</text>
<text x="246.9" y="88.6" transform="rotate(-90 246.9 88.6)">100k</text>
<text x="251.6" y="87.7" transform="rotate(-90 251.6 87.7)">R22</text>
<text x="97.1" y="93.4" transform="rotate(-90 97.1 93.4)">R38</text>
<text x="101.9" y="93.4" transform="rotate(-90 101.9 93.4)">665K</text>
<text x="97.1" y="104.4" transform="rotate(-90 97.1 104.4)">R39</text>
<text x="101.9" y="104.4" transform="rotate(-90 101.9 104.4)">330K</text>
<text x="221.9" y="104.7">OKL-T3-W12</text>
<text x="242.8" y="104.7">GND</text>
<text x="96.1" y="112">GND</text>
<text x="222.2" y="113.1">1.34K</text>
<text x="222.2" y="108.3">R23</text>
<text x="232.9" y="114.9">GND</text>
<text x="208.3" y="128.6">5V</text>
<text x="16.7" y="137.4">VBATT/3.??</text>
<text x="44.4" y="132.9">Battery Current Sensor</text>
<text x="102.7" y="134.6">3.3V</text>
<text x="223.3" y="134.8">Q5</text>
<text x="97.6" y="142.9">C23</text>
<text x="207.8" y="141.8" transform="rotate(-90 207.8 141.8)">3.3K</text>
<text x="212.6" y="141.3" transform="rotate(-90 212.6 141.3)">R20</text>
<text x="25.8" y="148.5" transform="rotate(-90 25.8 148.5)">R35</text>
<text x="30.6" y="148.5" transform="rotate(-90 30.6 148.5)">0.025</text>
<text x="97.6" y="148">.1uF</text>
<text x="195.3" y="148.9">4.7K</text>
<text x="195.3" y="144.1">R19</text>
<text x="26.8" y="155">3.3V</text>
<text x="101.2" y="156">GND</text>
<text x="190" y="151.3" transform="rotate(-90 190 151.3)">10K</text>
<text x="194.8" y="151.4" transform="rotate(-90 194.8 151.4)">R18</text>
<text x="213.1" y="153.8">IRLML2803</text>
<text x="213.1" y="151.2">Q2</text>
<text x="223" y="151.2">MOSFET-PCHANNEL-SOIC8SOIC8</text>
<text x="189" y="160.8">GND</text>
<text x="49.4" y="163.3">GND</text>
<text x="46.2" y="168.8">L3</text>
<text x="149.4" y="173" transform="rotate(-90 149.4 173)">100K</text>
<text x="154.2" y="171.7" transform="rotate(-90 154.2 171.7)">R17</text>
<text x="127.9" y="184.6">73.2K</text>
<text x="138.4" y="184.6">22.1k</text>
<text x="129.8" y="189.4">R12</text>
<text x="140" y="189.4">R14</text>
<text x="28.7" y="195.3">GND</text>
<text x="62.1" y="193.8">GND</text>
<text x="148.4" y="196.3">GND</text>
</g>
<g font-size="2.1" fill="#808080">
<text x="211.1" y="27.2">1</text>
<text x="211.1" y="24.6">2</text>
<text x="234" y="32.7">1</text>
<text x="234" y="30.1">2</text>
<text x="244" y="32.7">1</text>
<text x="244" y="30.1">2</text>
<text x="85.9" y="42.7">P$1</text>
<text x="85.9" y="45.2">P$2</text>
<text x="85.9" y="47.8">P$3</text>
<text x="94.4" y="43.8">INTVCC</text>
<text x="94.4" y="46.3">BOOST</text>
<text x="107.4" y="46.3">~FAULT</text>
<text x="110.5" y="43.8">RUN</text>
<text x="119.8" y="47.8">P$14</text>
<text x="119.8" y="45.2">P$15</text>
<text x="119.8" y="42.7">P$16</text>
<text x="83.9" y="52.8">P$5*2</text>
<text x="85.9" y="50.3">P$4</text>
<text x="94.4" y="48.9">IN</text>
<text x="94.4" y="51.4">SW</text>
<text x="94.4" y="54">GND</text>
<text x="107.5" y="48.9">~CHRG</text>
<text x="108.8" y="51.4">PROG</text>
<text x="110.7" y="54">NTC</text>
<text x="119.8" y="52.8">P$12</text>
<text x="119.8" y="50.3">P$13</text>
<text x="85.9" y="55.4">P$6</text>
<text x="85.9" y="57.9">P$7</text>
<text x="94.4" y="56.5">MPPT</text>
<text x="94.4" y="59">FREQ</text>
<text x="106.7" y="59">BATSNS</text>
<text x="112" y="56.5">NC</text>
<text x="119.8" y="57.9">P$10</text>
<text x="119.8" y="55.4">P$11</text>
<text x="85.9" y="60.4">P$8</text>
<text x="94.4" y="61.6">CHGSNS</text>
<text x="111.1" y="61.6">BAT</text>
<text x="119.8" y="60.4">P$9</text>
<text x="214.4" y="86.6">1</text>
<text x="214.4" y="89.1">2</text>
<text x="220.3" y="87.7">ON/OFF</text>
<text x="231.6" y="87.7">NC2</text>
<text x="240.6" y="89.1">11</text>
<text x="240.6" y="86.6">12</text>
<text x="214.4" y="91.7">3</text>
<text x="214.4" y="94.2">4</text>
<text x="220.3" y="90.2">VIN</text>
<text x="220.3" y="92.8">GND0</text>
<text x="220.3" y="95.3">VOUT1</text>
<text x="231.4" y="95.3">SEQ</text>
<text x="231.6" y="90.2">NC1</text>
<text x="232.8" y="92.8">PG</text>
<text x="240.6" y="94.2">9</text>
<text x="240.6" y="91.7">10</text>
<text x="214.4" y="96.7">5</text>
<text x="214.4" y="99.3">6</text>
<text x="220.3" y="97.9">SENSE</text>
<text x="220.3" y="100.4">TRIM</text>
<text x="229.9" y="100.4">GND1</text>
<text x="231.6" y="97.9">NC0</text>
<text x="240.6" y="99.3">7</text>
<text x="240.6" y="96.7">8</text>
<text x="44.4" y="142.9">3</text>
<text x="44.4" y="145.5">4</text>
<text x="44.4" y="148">5</text>
<text x="50.2" y="144">VCC</text>
<text x="50.2" y="146.6">RS+</text>
<text x="50.2" y="149.1">RS-</text>
<text x="66.2" y="149.1">GND</text>
<text x="66.4" y="146.6">OUT</text>
<text x="75.6" y="148">1</text>
<text x="75.6" y="145.5">2</text>
<text x="66.2" y="163">8</text>
<text x="66.2" y="165.5">9</text>
<text x="72.1" y="164.1">PGND1</text>
<text x="72.1" y="166.6">PGND2</text>
<text x="115.2" y="166.6">EN</text>
<text x="122.8" y="165.5">7</text>
<text x="65" y="168">10</text>
<text x="65" y="173.1">12</text>
<text x="65.2" y="170.6">11</text>
<text x="72.1" y="169.2">SW1</text>
<text x="72.1" y="171.7">SW2</text>
<text x="113.4" y="171.7">GND</text>
<text x="115.1" y="169.2">PG</text>
<text x="122.8" y="173.1">4</text>
<text x="122.8" y="170.6">5</text>
<text x="122.8" y="168">6</text>
<text x="65" y="175.6">13</text>
<text x="65" y="178.2">14</text>
<text x="72.1" y="174.2">VBST</text>
<text x="72.1" y="176.8">VIN</text>
<text x="72.1" y="179.3">VCC</text>
<text x="110.9" y="176.8">VREG5</text>
<text x="114" y="179.3">VFB</text>
<text x="115.3" y="174.2">SS</text>
<text x="122.8" y="178.2">2</text>
<text x="122.8" y="175.6">3</text>
<text x="65" y="180.7">15</text>
<text x="72.1" y="181.8">EPAD</text>
<text x="115.1" y="181.8">VO</text>
<text x="122.8" y="180.7">1</text>
</g>
<g font-size="1.8" fill="#808080">
<text x="20.5" y="48.5">VSOLAR/3.??</text>
<text x="166.4" y="48.8">L1_PROG/1.??</text>
<text x="168" y="90.1">VREG_IN</text>
<text x="187.5" y="91.8">GND</text>
<text x="251.9" y="92.6">P_GOOD/1.??</text>
<text x="193.2" y="96.8">5V</text>
<text x="173.8" y="105.2">GND</text>
<text x="181.4" y="105.5">GND</text>
<text x="195.6" y="112.1">GND</text>
<text x="79.9" y="142.4">I_BATT/1.??</text>
<text x="246.5" y="138.3">PL_PWR_IN/3.??</text>
<text x="168" y="146.2">PL_PWR_ENAB/1.??</text>
<text x="129.4" y="161.4">VBATT/3.??</text>
<text x="19" y="169.2" transform="rotate(-90 19 169.2)">VBATT 4.5 to 18V</text>
<text x="114.1" y="194.4">3.3V/1.??</text>
</g>
<g font-size="1.4" fill="#808080">
<text x="151.9" y="61.2">VBATT/3.??</text>
<text x="170.4" y="75.6">VBATT/3.??</text>
<text x="165.1" y="85.3">5V_EN/1.??</text>
<text x="109.9" y="95.9">A_VLEV/1.??</text>
</g>
</svg>
